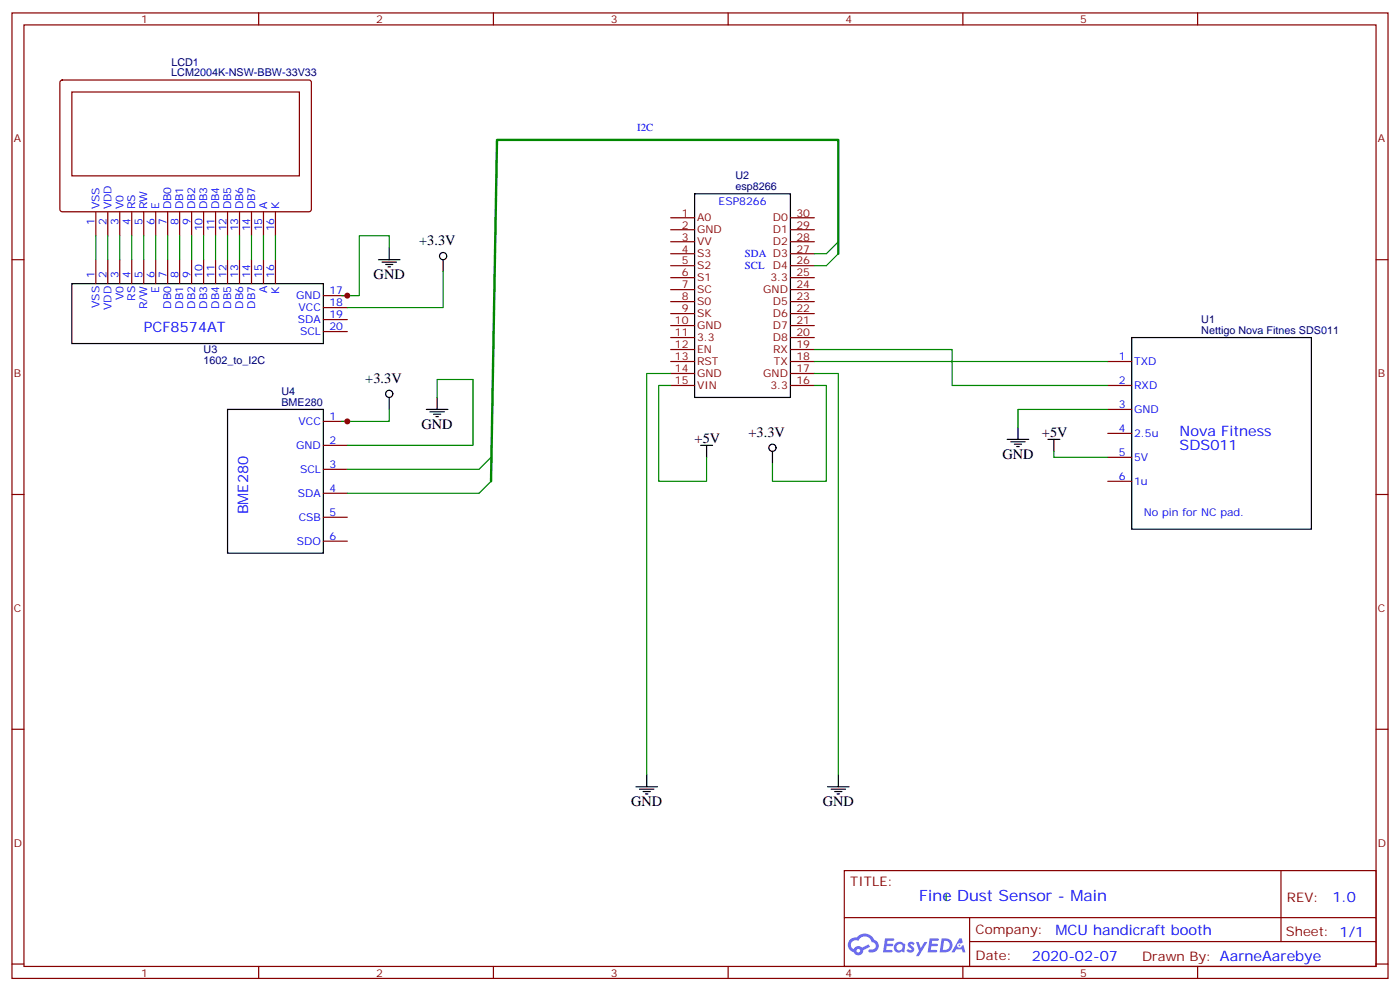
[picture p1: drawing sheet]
<svg xmlns="http://www.w3.org/2000/svg" width="412mm" height="292mm" viewBox="0 0 412 292" stroke-linecap="round" stroke-linejoin="round" font-family="sans-serif">
<path d="M246.9 74.7v-33.5h-100.5l-1.8 100.5" fill="none" stroke="#008700" stroke-width=".71"/>
<g fill="none" stroke="#870000" stroke-width=".35">
<path d="M3.5 3.8h405.4v284.3h-405.4zM7.1 7.3h398.2v277.3h-398.2zM76.2 3.8v3.5M145.3 3.8v3.5M214.5 3.8v3.5M283.6 3.8v3.5M352.8 3.8v3.5M3.5 76.5h3.6M405.3 76.5h3.6M3.5 145.6h3.6M405.3 145.6h3.6M3.5 214.8h3.6"/>
<path d="M405.3 214.8h3.6M248.7 256.4h156.6v28.2h-156.6zM377.3 256.4v20.9M248.7 270.2h156.5M285.6 277.3h119.6M285.6 270.2v14.2M3.5 283.9h3.6M76.2 284.6v3.5M145.3 284.6v3.5M214.5 284.6v3.5M283.6 284.6v3.5M352.8 284.6v3.5"/>
<path d="M405.3 283.9h3.6"/>
</g>
<g fill="#5487ff">
<path d="M267.7 277.6a1.22 1.22 0 0 1 1.7 .2l-.4 .6a.47 .47 0 0 0-.3-.4 .47 .47 0 0 0-.5 .2l.1 .2a1.14 1.14 0 0 1 .8 1.8 1.14 1.14 0 0 1-1.9 0l-.2-.2 .5-.6 .7 .5a.29 .29 0 0 0 .3-.3 .29 .29 0 0 0-.2-.3 1.04 1.04 0 0 1-.6-1.7z"/>
<path d="M260.7 276.3h2.4l.3 .2-.2 .5-1.8 .1-.1 .8h1.5l.3 .4-.3 .4h-1.6l-.2 1.1h1.7l.2 .3-.2 .3-2.6 .1z"/>
<path d="M273.8 276.3h2.4l.3 .2-.1 .5-1.8 .1-.2 .8h1.6l.3 .4-.4 .4h-1.6l-.1 1.1h1.7l.2 .3-.2 .3-2.6 .1z"/>
<path d="M282.6 276.3h.7l.3 1.3-.6 .3a.69 .69 0 0 0-1 .3 .69 .69 0 0 0 .4 .9 .69 .69 0 0 0 .9-.6l.5-.2 .6 2.2h-.8l-.2-.9h-1.8l-.5 .9h-.8z"/>
<path d="M269.8 277.4h.8l.6 1.8 1.1-1.8h.9l-2.6 4.2h-.8l.9-1.5z"/>
<path d="M277.4 276.3l-.6 4.2h1.3a2.11 2.11 0 0 0 2.5-2.1 2.11 2.11 0 0 0-2.5-2.1zM278.1 277.1a1.39 1.39 0 0 1 1.7 1.4 1.39 1.39 0 0 1-1.8 1.3h-.3z"/>
<path d="M263.7 277.9a1.54 1.54 0 0 0-.1 2.2 1.54 1.54 0 0 0 2.2 .1l.6 .3 .3-2.3-.2-.3h-.4a1.49 1.49 0 0 0-2.4 0zM264 278.9a.94 .94 0 0 1 1.8 0 .94 .94 0 0 1-1.8 0z"/>
<path d="M250.4 276.7a2.18 2.18 0 0 0 1.1 3.7 1.44 1.44 0 0 0 1.6 .9 1.44 1.44 0 0 0 1.2-1.4l2-1.1-.5-.7-1.9 1a1.47 1.47 0 0 0-2.4 .4 1.39 1.39 0 0 1-.7-1.9 1.39 1.39 0 0 1 2-.5 2.12 2.12 0 0 1 2.2-1.3 2.12 2.12 0 0 1 1.9 1.7 1.14 1.14 0 0 1 1.1 1.4 1.14 1.14 0 0 1-1.7 .7 .43 .43 0 0 0-.5 .4 .43 .43 0 0 0 .4 .5 1.98 1.98 0 0 0 2.5-1.2 1.98 1.98 0 0 0-1.2-2.6 3.1 3.1 0 0 0-5.3-.6l-.9 .1zM252.3 280a.55 .55 0 0 1 1.1 0 .55 .55 0 0 1-1.1 0z"/>
<circle cx="282.6" cy="278.4" r=".26"/>
</g>
<g fill="none" stroke="#000" stroke-width=".35">
<path d="M204.6 57.1h28.2v60h-28.2zM111.5 76.5h6.3M112.5 77.2h4.3M113.6 77.9h2.1M114.3 78.6h.7M114.7 73v3.5M130.5 76.5v3.5M21.2 83.5h74v17.7h-74zM333.4 99.4h52.9v56.5h-52.9zM114.7 117.1v3.5M128.8 117.1v3.5M67 120.6h28.2v42.3h-28.2z"/>
<path d="M125.6 120.6h6.3M126.6 121.3h4.3M127.7 122h2.1M128.4 122.7h.7M206.4 131.2h3.5M208.1 131.2v3.5M227.5 132.9v3.6M296.7 129.4h6.3M297.7 130.1h4.3M298.8 130.8h2.1M299.5 131.5h.7M299.9 125.9v3.5"/>
<path d="M308.7 129.4h3.5M310.4 129.4v3.5M187.3 231.7h6.4M188.4 232.4h4.2M189.4 233.1h2.2M190.1 233.8h.8M190.5 228.2v3.5M243.8 231.7h6.3M244.8 232.4h4.3M245.9 233.1h2.1M246.6 233.8h.7M246.9 228.2v3.5"/>
<circle cx="130.5" cy="75.4" r="1.06"/>
<circle cx="114.7" cy="116" r="1.06"/>
<circle cx="227.5" cy="131.9" r="1.06"/>
</g>
<g fill="none" stroke="#870000" stroke-width=".35">
<path d="M17.9 23.8l.4-.2h73l.4 .7v37.6l-.7 .5-72.9-.1-.5-.6v-37.4zM21.2 27.1h67v24.7h-67zM28.2 62.4v7M28.2 76.5v7M31.7 62.4v7M31.7 76.5v7M35.3 62.4v7M35.3 76.5v7M38.8 62.4v7M38.8 76.5v7M42.3 62.4v7M42.3 76.5v7"/>
<path d="M45.9 62.4v7M45.9 76.5v7M49.4 62.4v7M49.4 76.5v7M52.9 62.4v7M52.9 76.5v7M56.4 62.4v7M56.4 76.5v7M60 62.4v7M60 76.5v7M63.5 62.4v7M63.5 76.5v7"/>
<path d="M67 62.4v7M67 76.5v7M70.6 62.4v7M70.6 76.5v7M74.1 62.4v7M74.1 76.5v7M77.6 62.4v7M77.6 76.5v7M81.1 62.4v7M81.1 76.5v7M197.6 64.1h7M197.6 67.7h7"/>
<path d="M197.6 71.2h7M197.6 74.7h7M197.6 78.2h7M232.8 64.1h7.1M232.8 67.7h7.1M232.8 71.2h7.1M232.8 74.7h7.1M232.8 78.2h7.1M95.2 87.1h7.1M95.2 90.6h7.1M95.2 94.1h7.1M95.2 97.6h7.1"/>
<path d="M197.6 81.8h7M197.6 85.3h7M197.6 88.8h7M197.6 92.4h7M197.6 95.9h7M197.6 99.4h7M232.8 81.8h7.1M232.8 85.3h7.1M232.8 88.8h7.1M232.8 92.4h7.1M232.8 95.9h7.1M232.8 99.4h7.1"/>
<path d="M197.6 106.5h7M197.6 113.5h7M197.6 102.9h7M197.6 110h7M232.8 106.5h7.1M232.8 113.5h7.1M232.8 102.9h7.1M232.8 110h7.1M326.3 106.5h7.1M326.3 113.5h7.1M95.2 124.1h7.1M95.2 131.2h7.1"/>
<path d="M95.2 138.2h7.1M326.3 120.6h7.1M326.3 127.6h7.1M326.3 134.7h7.1M95.2 145.3h7.1M95.2 152.3h7.1M95.2 159.4h7.1M326.3 141.7h7.1"/>
</g>
<g fill="none" stroke="#008700" stroke-width=".35">
<path d="M28.2 69.4v7.1M31.7 69.4v7.1M35.3 69.4v7.1M38.8 69.4v7.1M42.3 69.4v7.1M45.9 69.4v7.1M49.4 69.4v7.1M52.9 69.4v7.1M56.4 69.4v7.1M60 69.4v7.1M63.5 69.4v7.1M67 69.4v7.1"/>
<path d="M70.6 69.4v7.1M74.1 69.4v7.1M77.6 69.4v7.1M81.1 69.4v7.1M114.7 73v-3.6h-8.9v17.7h-5.3M239.9 74.7h3.5M239.9 78.2h3.5M130.5 80v10.6h-28.2M128.8 117.1v-5.3h10.5v19.4h-37M197.6 110h-7.1v118.2M197.6 113.5h-3.6v28.2h14.1v-7M239.9 102.9h40.6v10.6h45.8"/>
<path d="M239.9 110h7v118.2M239.9 113.5h3.5v28.2h-15.9v-5.2M239.9 106.5h86.4M102.3 138.2h38.8M114.7 120.6v3.5h-14.2M310.4 132.9v1.8h15.9M326.3 120.6h-26.4v5.3M102.3 145.3h38.8M278.7 263.5v1.7"/>
</g>
<g fill="#c00">
<circle cx="102.3" cy="87.1" r=".88"/>
<circle cx="102.3" cy="124.1" r=".88"/>
</g>
<path d="M246.9 71.2l-3.5 3.5M246.9 74.7l-3.5 3.5M144.6 134.7l-3.5 3.5M144.6 141.7l-3.5 3.6" fill="none" stroke="#008700" stroke-width=".35"/>
<text font-size="4.6" fill="#00f" x="270.8" y="265.4">Fine Dust Sensor - Main</text>
<g font-size="4.2">
<text x="123.5" y="72.2">+3.3V</text>
<text x="110.1" y="82.1">GND</text>
<text x="107.6" y="112.8">+3.3V</text>
<text x="124.2" y="126.2">GND</text>
<text x="204.6" y="130.5">+5V</text>
<text x="220.5" y="128.7">+3.3V</text>
<text x="306.9" y="128.7">+5V</text>
<text x="295.3" y="135">GND</text>
<text x="185.9" y="237.3">GND</text>
<text x="242.4" y="237.3">GND</text>
</g>
<g font-size="4.2" fill="#00f">
<text x="42.3" y="97.6">PCF8574AT</text>
<text x="347.5" y="128.3">Nova Fitness</text>
<text x="347.5" y="132.6">SDS011</text>
<text x="73.1" y="151.5" transform="rotate(-90 73.1 151.5)">BME280</text>
<text x="392.5" y="265.7">1.0</text>
<text x="310.9" y="275.2">MCU handicraft booth</text>
<text x="304" y="283">2020-02-07</text>
</g>
<g font-size="3.9" fill="#800">
<text x="250.5" y="261">TITLE:</text>
<text x="379.1" y="265.7">REV:</text>
<text x="287.4" y="275.2">Company:</text>
<text x="378.7" y="275.8">Sheet: 1/1</text>
<text x="287.4" y="282.9">Date:</text>
<text x="336.4" y="282.9">Drawn By: AarneAarebye</text>
</g>
<g font-size="3.2" fill="#800">
<text x="41.6" y="6.8">1</text>
<text x="110.8" y="6.8">2</text>
<text x="179.9" y="6.8">3</text>
<text x="249.1" y="6.8">4</text>
<text x="318.2" y="6.8">5</text>
<text x="4.1" y="41.9">A</text>
<text x="405.9" y="41.9">A</text>
<text x="200.8" y="63.8">1</text>
<text x="205.3" y="65.2">A0</text>
<text x="227.7" y="65.2">D0</text>
<text x="234.6" y="63.8">30</text>
<text x="200.8" y="67.3">2</text>
<text x="200.8" y="70.8">3</text>
<text x="205.3" y="68.7">GND</text>
<text x="227.7" y="68.7">D1</text>
<text x="234.6" y="70.8">28</text>
<text x="234.6" y="67.3">29</text>
<text x="200.8" y="74.4">4</text>
<text x="200.8" y="77.9">5</text>
<text x="205.3" y="72.2">VV</text>
<text x="205.3" y="75.8">S3</text>
<text x="227.7" y="72.2">D2</text>
<text x="234.6" y="77.9">26</text>
<text x="234.6" y="74.4">27</text>
<text x="200.8" y="81.4">6</text>
<text x="205.3" y="79.3">S2</text>
<text x="205.3" y="82.8">S1</text>
<text x="226.9" y="82.8">3.3</text>
<text x="227.7" y="79.3">D4</text>
<text x="234.6" y="81.4">25</text>
<text x="200.8" y="84.9">7</text>
<text x="200.8" y="88.5">8</text>
<text x="205.3" y="86.4">SC</text>
<text x="205.3" y="89.9">S0</text>
<text x="224.8" y="86.4">GND</text>
<text x="227.7" y="89.9">D5</text>
<text x="234.6" y="88.5">23</text>
<text x="234.6" y="84.9">24</text>
<text x="198.8" y="95.5">10</text>
<text x="200.8" y="92">9</text>
<text x="205.3" y="93.4">SK</text>
<text x="227.7" y="93.4">D6</text>
<text x="234.6" y="95.5">21</text>
<text x="234.6" y="92">22</text>
<text x="198.8" y="99.1">11</text>
<text x="205.3" y="96.9">GND</text>
<text x="205.3" y="100.5">3.3</text>
<text x="227.7" y="100.5">D8</text>
<text x="227.7" y="96.9">D7</text>
<text x="234.6" y="99.1">20</text>
<text x="198.8" y="102.6">12</text>
<text x="198.8" y="106.1">13</text>
<text x="205.3" y="104">EN</text>
<text x="205.3" y="107.5">RST</text>
<text x="227.7" y="104">RX</text>
<text x="228" y="107.5">TX</text>
<text x="234.6" y="106.1">18</text>
<text x="234.6" y="102.6">19</text>
<text x="4.1" y="111.1">B</text>
<text x="198.8" y="109.6">14</text>
<text x="198.8" y="113.2">15</text>
<text x="205.3" y="111.1">GND</text>
<text x="224.8" y="111.1">GND</text>
<text x="234.6" y="113.2">16</text>
<text x="234.6" y="109.6">17</text>
<text x="405.9" y="111.1">B</text>
<text x="205.3" y="114.6">VIN</text>
<text x="226.9" y="114.6">3.3</text>
<text x="4.1" y="180.2">C</text>
<text x="405.9" y="180.2">C</text>
<text x="4.1" y="249.3">D</text>
<text x="405.9" y="249.3">D</text>
<text x="41.6" y="287.6">1</text>
<text x="110.8" y="287.6">2</text>
<text x="179.9" y="287.6">3</text>
<text x="249.1" y="287.6">4</text>
<text x="318.2" y="287.6">5</text>
</g>
<g font-size="3.2" fill="#000080">
<text x="50.5" y="22.5">LCM2004K-NSW-BBW-33V33</text>
<text x="50.5" y="19.3">LCD1</text>
<text x="216.6" y="52.8">U2</text>
<text x="216.6" y="56">esp8266</text>
<text x="353.9" y="95.2">U1</text>
<text x="353.8" y="98.4">Nettigo Nova Fitnes SDS011</text>
<text x="60" y="107.2">1602_to_I2C</text>
<text x="60" y="104">U3</text>
<text x="82.9" y="119.5">BME280</text>
<text x="82.9" y="116.3">U4</text>
</g>
<g font-size="3.2" fill="#00f">
<text x="187.7" y="38.6">I2C</text>
<text x="29.3" y="61.7" transform="rotate(-90 29.3 61.7)">VSS</text>
<text x="32.8" y="61.7" transform="rotate(-90 32.8 61.7)">VDD</text>
<text x="36.3" y="61.7" transform="rotate(-90 36.3 61.7)">V0</text>
<text x="39.9" y="61.7" transform="rotate(-90 39.9 61.7)">RS</text>
<text x="43.4" y="61.7" transform="rotate(-90 43.4 61.7)">RW</text>
<text x="46.9" y="61.7" transform="rotate(-90 46.9 61.7)">E</text>
<text x="50.4" y="61.7" transform="rotate(-90 50.4 61.7)">DB0</text>
<text x="54" y="61.7" transform="rotate(-90 54 61.7)">DB1</text>
<text x="57.5" y="61.7" transform="rotate(-90 57.5 61.7)">DB2</text>
<text x="61" y="61.7" transform="rotate(-90 61 61.7)">DB3</text>
<text x="64.6" y="61.7" transform="rotate(-90 64.6 61.7)">DB4</text>
<text x="68.1" y="61.7" transform="rotate(-90 68.1 61.7)">DB5</text>
<text x="71.6" y="61.7" transform="rotate(-90 71.6 61.7)">DB6</text>
<text x="75.1" y="61.7" transform="rotate(-90 75.1 61.7)">DB7</text>
<text x="78.7" y="61.7" transform="rotate(-90 78.7 61.7)">A</text>
<text x="82.2" y="61.7" transform="rotate(-90 82.2 61.7)">K</text>
<text x="211.7" y="60.4">ESP8266</text>
<text x="27.9" y="66.2" transform="rotate(-90 27.9 66.2)">1</text>
<text x="31.4" y="66.2" transform="rotate(-90 31.4 66.2)">2</text>
<text x="34.9" y="66.2" transform="rotate(-90 34.9 66.2)">3</text>
<text x="38.5" y="66.2" transform="rotate(-90 38.5 66.2)">4</text>
<text x="42" y="66.2" transform="rotate(-90 42 66.2)">5</text>
<text x="45.5" y="66.2" transform="rotate(-90 45.5 66.2)">6</text>
<text x="49" y="66.2" transform="rotate(-90 49 66.2)">7</text>
<text x="52.6" y="66.2" transform="rotate(-90 52.6 66.2)">8</text>
<text x="56.1" y="66.2" transform="rotate(-90 56.1 66.2)">9</text>
<text x="59.6" y="68.2" transform="rotate(-90 59.6 68.2)">10</text>
<text x="63.1" y="68.2" transform="rotate(-90 63.1 68.2)">11</text>
<text x="66.7" y="68.2" transform="rotate(-90 66.7 68.2)">12</text>
<text x="70.2" y="68.2" transform="rotate(-90 70.2 68.2)">13</text>
<text x="73.7" y="68.2" transform="rotate(-90 73.7 68.2)">14</text>
<text x="77.3" y="68.2" transform="rotate(-90 77.3 68.2)">15</text>
<text x="80.8" y="68.2" transform="rotate(-90 80.8 68.2)">16</text>
<text x="219.4" y="75.6">SDA D3</text>
<text x="27.9" y="81.8" transform="rotate(-90 27.9 81.8)">1</text>
<text x="31.4" y="81.8" transform="rotate(-90 31.4 81.8)">2</text>
<text x="34.9" y="81.8" transform="rotate(-90 34.9 81.8)">3</text>
<text x="38.5" y="81.8" transform="rotate(-90 38.5 81.8)">4</text>
<text x="42" y="81.8" transform="rotate(-90 42 81.8)">5</text>
<text x="45.5" y="81.8" transform="rotate(-90 45.5 81.8)">6</text>
<text x="49" y="81.8" transform="rotate(-90 49 81.8)">7</text>
<text x="52.6" y="81.8" transform="rotate(-90 52.6 81.8)">8</text>
<text x="56.1" y="81.8" transform="rotate(-90 56.1 81.8)">9</text>
<text x="59.6" y="81.8" transform="rotate(-90 59.6 81.8)">10</text>
<text x="63.1" y="81.8" transform="rotate(-90 63.1 81.8)">11</text>
<text x="66.7" y="81.8" transform="rotate(-90 66.7 81.8)">12</text>
<text x="70.2" y="81.8" transform="rotate(-90 70.2 81.8)">13</text>
<text x="73.7" y="81.8" transform="rotate(-90 73.7 81.8)">14</text>
<text x="77.3" y="81.8" transform="rotate(-90 77.3 81.8)">15</text>
<text x="80.8" y="81.8" transform="rotate(-90 80.8 81.8)">16</text>
<text x="219.4" y="79.1">SCL</text>
<text x="36.3" y="88.4" transform="rotate(-90 36.3 88.4)">V0</text>
<text x="39.9" y="88.6" transform="rotate(-90 39.9 88.6)">RS</text>
<text x="46.9" y="86.3" transform="rotate(-90 46.9 86.3)">E</text>
<text x="78.7" y="86.4" transform="rotate(-90 78.7 86.4)">A</text>
<text x="82.2" y="86.4" transform="rotate(-90 82.2 86.4)">K</text>
<text x="87.3" y="88.1">GND</text>
<text x="97" y="86.7">17</text>
<text x="29.3" y="90.7" transform="rotate(-90 29.3 90.7)">VSS</text>
<text x="32.8" y="91.3" transform="rotate(-90 32.8 91.3)">VDD</text>
<text x="43.4" y="91" transform="rotate(-90 43.4 91)">R/W</text>
<text x="50.4" y="90.9" transform="rotate(-90 50.4 90.9)">DB0</text>
<text x="54" y="90.9" transform="rotate(-90 54 90.9)">DB1</text>
<text x="57.5" y="90.9" transform="rotate(-90 57.5 90.9)">DB2</text>
<text x="61" y="90.9" transform="rotate(-90 61 90.9)">DB3</text>
<text x="64.6" y="90.9" transform="rotate(-90 64.6 90.9)">DB4</text>
<text x="68.1" y="90.9" transform="rotate(-90 68.1 90.9)">DB5</text>
<text x="71.6" y="90.9" transform="rotate(-90 71.6 90.9)">DB6</text>
<text x="75.1" y="90.9" transform="rotate(-90 75.1 90.9)">DB7</text>
<text x="87.8" y="95.2">SDA</text>
<text x="87.9" y="91.7">VCC</text>
<text x="97" y="90.2">18</text>
<text x="97" y="93.8">19</text>
<text x="88.4" y="98.7">SCL</text>
<text x="97" y="97.3">20</text>
<text x="329.6" y="106.1">1</text>
<text x="334.1" y="107.5">TXD</text>
<text x="329.6" y="113.2">2</text>
<text x="334.1" y="114.6">RXD</text>
<text x="87.9" y="125.2">VCC</text>
<text x="97" y="123.8">1</text>
<text x="329.6" y="120.2">3</text>
<text x="334.1" y="121.6">GND</text>
<text x="97" y="130.8">2</text>
<text x="329.6" y="127.3">4</text>
<text x="334.1" y="128.7">2.5u</text>
<text x="87.3" y="132.2">GND</text>
<text x="97" y="137.9">3</text>
<text x="329.6" y="134.3">5</text>
<text x="334.1" y="135.7">5V</text>
<text x="88.4" y="139.3">SCL</text>
<text x="329.6" y="141.4">6</text>
<text x="334.1" y="142.8">1u</text>
<text x="87.8" y="146.3">SDA</text>
<text x="97" y="144.9">4</text>
<text x="88" y="153.4">CSB</text>
<text x="97" y="152">5</text>
<text x="336.9" y="152.1">No pin for NC pad.</text>
<text x="87.4" y="160.4">SDO</text>
<text x="97" y="159">6</text>
</g>
</svg>
